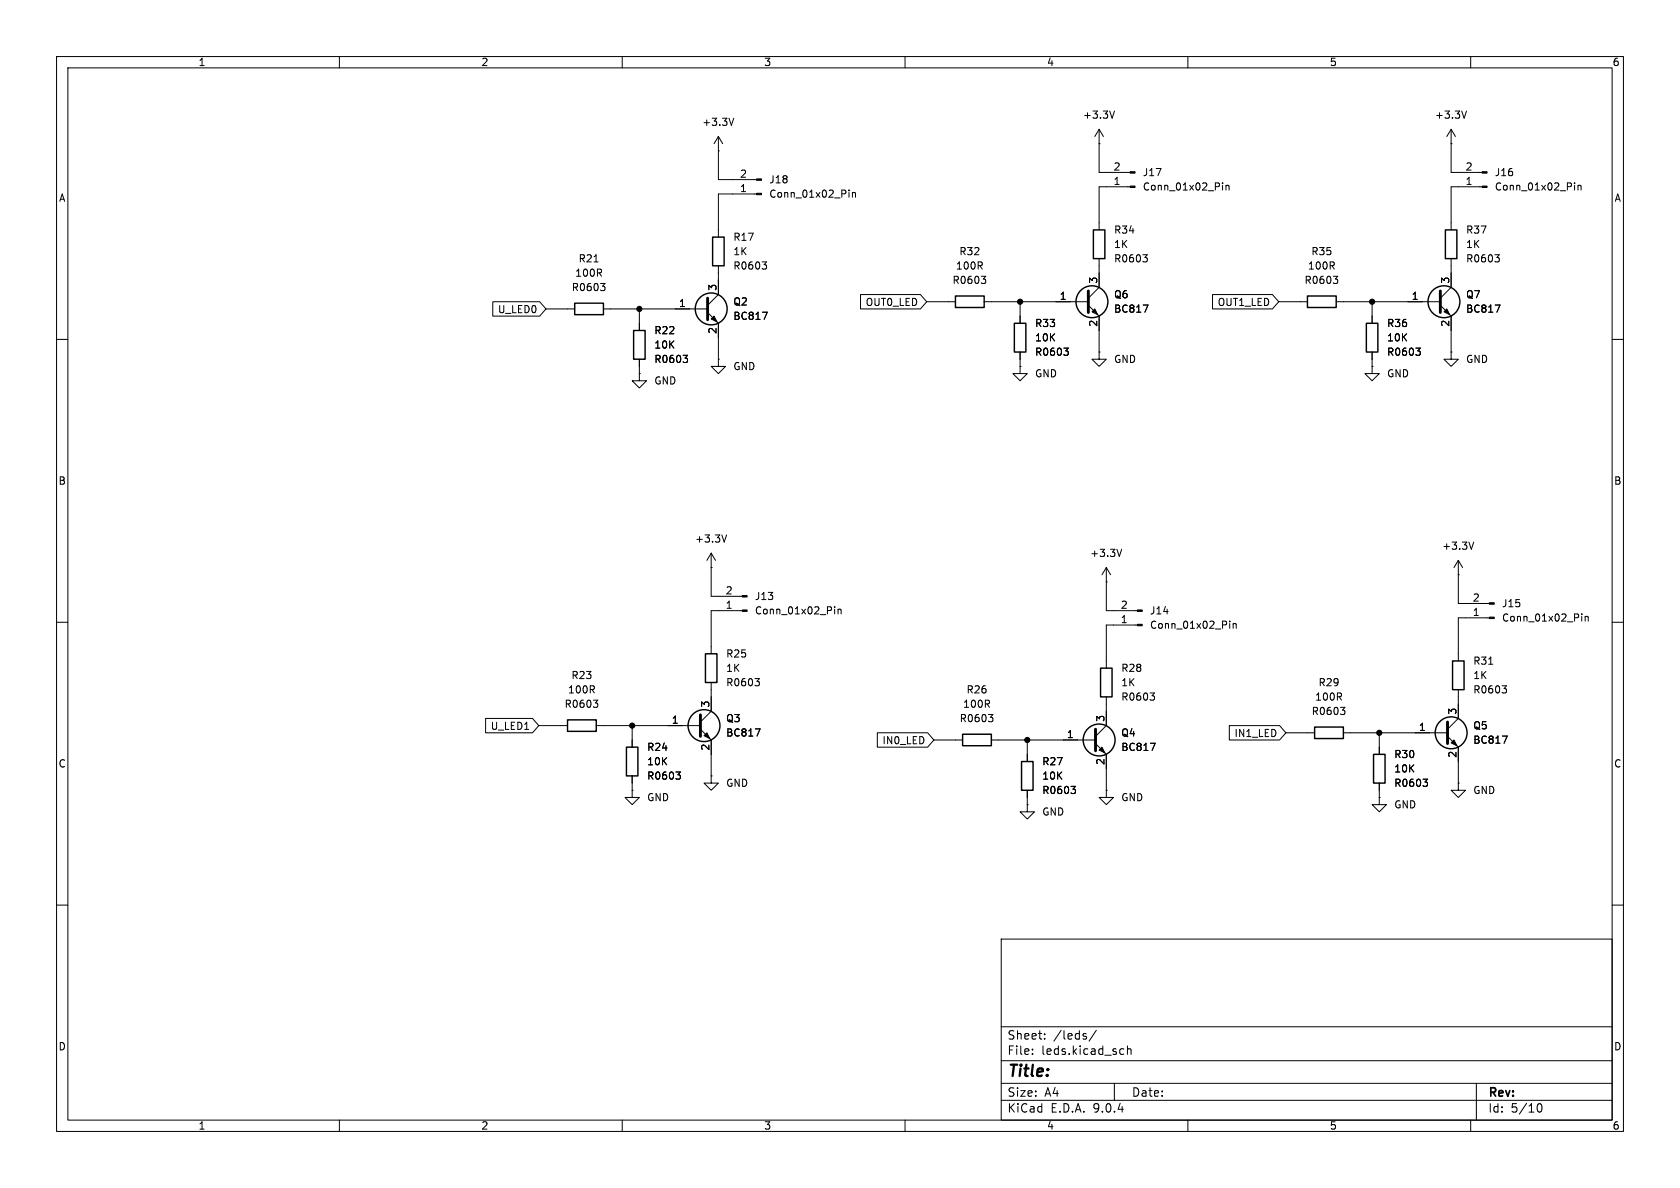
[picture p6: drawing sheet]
<svg xmlns="http://www.w3.org/2000/svg" width="297mm" height="210mm" viewBox="0 0 297 210" stroke-linecap="round" stroke-linejoin="round" font-family="sans-serif">
<g fill="none" stroke="#000" stroke-width=".18">
<path d="M10 10h277v190h-277zM12 12h273v186h-273zM60 10v2M110 10v2M160 10v2M197 19.6l-.4 1.3M210 10v2M259.3 19.6l-.5 1.3M260 10v2M127 26.7h.1M127 24.1v7.7h6.8M127 24.1l-.8 1.3"/>
<path d="M127 24.1l.8 1.3M129.7 20.9l-.4 1.3M133.8 34.3h-6.8v7.6M150.1 33.6v.1M150.1 34v.9M150.7 34v.9M150.7 34.1l.2-.1 .3 .1v.8M194.3 25.4h.1M194.3 22.9v7.6h5.5M194.3 22.9l-.8 1.2M194.3 22.9l.8 1.2M199.8 33h-5.5v7.6"/>
<path d="M216.1 32.3v.2M216.1 32.8v.8M216.7 32.9l.2-.1h.3l.1 .8M216.7 32.8v.8M256.5 25.4h.1M256.5 22.9l-.7 1.2M256.5 22.9l.8 1.2M256.5 22.9v7.6h5.5M262 33h-5.5v7.6M278.4 32.3v.2M278.4 32.8v.8M279 32.8v.8"/>
<path d="M279 32.9l.1-.1h.4v.8M87.1 53.3h8.3l1.1 1.3-1.1 1.3h-8.3zM96.5 54.6h5.1M105 46.3h.7M106.2 50.1h.8l-.5 .5M106.7 54.6h18.4M106.7 50.6l.3 .2v.3l-.3 .3M113 54.6v3.8M125.1 55.2l1.9 2v6.3M127 47v5.1l-1.9 1.9M134.7 46.3h.8l-.4 .5M134.8 55.2h.8l-.5 1.3"/>
<path d="M135.3 46.8l.2 .2v.3l-.2 .3M152.1 52.1h10.6l1.1 1.2-1.1 1.3h-10.6zM163.8 53.3h5.1M173.5 48.8h.8l-.5 .5M174 53.3h18.4M174 49.3l.3 .3v.3l-.3 .2M180.3 53.3v3.9M192.4 54l1.9 1.9v6.3M194.3 45.7v5.1l-1.9 1.9M202 45h.8l-.4 .5M202.1 53.9h.8l-.5 1.3M202.6 45.5l.2 .3v.3l-.2 .2"/>
<path d="M214.4 52.1h10.5l1.2 1.2-1.2 1.3h-10.5zM226.1 53.3h5M235.7 48.8h.8l-.4 .5M236.2 53.3h18.4M236.3 49.3l.2 .3v.3l-.2 .2M242.6 53.3v3.9M254.6 54l1.9 1.9v6.3M256.5 45.7v5.1l-1.9 1.9M264.3 45h.8l-.5 .5M264.3 53.9h.9l-.6 1.3M264.8 45.5l.3 .3v.3l-.3 .2M10 60h2"/>
<path d="M113 66v1.3h1.3l-1.3 1.3-1.2-1.3h1.2M113 66h.1M113 63.5v2.5M120.8 62.8h.7l-.4 .5M121.3 63.3l.2 .2v.3l-.2 .3M127 63.5v1.3h1.3l-1.3 1.2-1.3-1.2h1.3M127 63.5h.1M180.3 64.8v1.2h1.3l-1.3 1.3-1.2-1.3h1.2M180.3 64.8h.1M180.3 62.2v2.6M188.1 61.5h.8l-.5 .5M188.6 62l.3 .3v.3l-.3 .2"/>
<path d="M194.3 62.2v1.3h1.3l-1.3 1.3-1.3-1.3h1.3M194.3 62.2h.1M242.6 64.8v1.2h1.2l-1.2 1.3-1.3-1.3h1.3M242.6 64.8h.1M242.6 62.2v2.6M250.3 61.5h.8l-.4 .5M250.8 62l.3 .3v.3l-.3 .2M256.5 62.2v1.3h1.3l-1.3 1.3-1.2-1.3h1.2M256.5 62.2h.1M285 60h2M125.7 97.8v7.6h5.5M125.7 97.8l-.7 1.3"/>
<path d="M125.7 97.8l.8 1.3M128.5 94.6l-.5 1.2M198.3 97.1l-.4 1.3M257.8 99.1v7.6h5.5M257.8 99.1l-.8 1.2M257.8 99.1l.8 1.2M260.5 95.8l-.4 1.3M10 110h2M125.7 100.3h.1M131.2 108h-5.5v7.6M133.5 120h.7l-.4 .4M147.6 107.3v.1"/>
<path d="M147.6 107.7v.8M148.2 107.7v.8M148.2 107.8l.1-.1h.3l.1 .8M195.6 102.9h.1M195.6 100.3v7.7h5.5M195.6 100.3l-.8 1.3M195.6 100.3l.7 1.3M201.1 110.5h-5.5v7.6M217.4 109.8v.1M217.4 110.2v.9M218 110.2v.9M218 110.3l.2-.1 .3 .1 .1 .8"/>
<path d="M257.8 101.6h.1M263.2 117.4h.7M263.3 109.2h-5.5v7.6M279.6 108.5v.2M279.6 109v.8M280.2 109v.8M280.2 109.1l.2-.1h.3l.1 .8M285 110h2M85.8 127h8.3l1.1 1.3-1.1 1.2h-8.3zM95.2 128.3h5.1M104.9 123.8h.8l-.4 .5M105.4 128.3h18.4"/>
<path d="M105.4 124.3l.3 .2v.3l-.3 .2M111.8 139.7v1.3h1.2l-1.2 1.2-1.3-1.2h1.3M111.8 139.7h.1M111.8 128.3v3.8M111.8 137.2v2.5M119.5 136.5h.8l-.4 .5M120 137l.3 .2v.3l-.3 .2M123.8 128.9l1.9 1.9v6.4M125.7 137.2v1.2h1.3l-1.3 1.3-1.2-1.3h1.2M125.7 137.2h.1M125.7 120.7v5l-1.9 1.9M133.5 128.8h.9l-.6 1.3"/>
<path d="M134 120.4l.2 .3v.3l-.2 .2M155.1 129.5h8.9l1.1 1.3-1.1 1.3h-8.9zM165.1 130.8h5.1M174.7 126.3h.8l-.4 .5M175.3 130.8h18.4M175.3 126.8l.2 .2v.3l-.2 .3M181.6 130.8v3.8M181.6 139.7v2.5M189.3 139h.8l-.4 .5M189.9 139.5l.2 .2v.3l-.2 .3M193.7 131.4l1.9 2v6.3M195.6 139.7v1.3h1.2l-1.2 1.2-1.3-1.2h1.3"/>
<path d="M195.6 139.7h.1M195.6 123.2v5.1l-1.9 1.9M203.3 122.5h.8l-.4 .5M203.4 131.4h.8l-.5 1.3M203.9 123l.2 .2v.3l-.2 .3M217.3 128.3h8.9l1.1 1.2-1.1 1.3h-8.9zM227.3 129.5h5.1M237 125h.8l-.5 .5M237.5 129.5h18.4M237.5 125.5l.3 .3v.3l-.3 .2M243.8 129.5v3.9M243.8 138.4v2.6"/>
<path d="M251.6 137.7h.8l-.5 .5M252.1 138.2l.3 .3v.3l-.3 .2M255.9 130.2l1.9 1.9v6.3M257.8 138.4v1.3h1.3l-1.3 1.3-1.3-1.3h1.3M257.8 138.4h.1M257.8 121.9v5.1l-1.9 1.9M265.5 121.2h.8l-.4 .5M265.6 130.1h.8l-.5 1.3M266.1 121.7l.2 .3v.3l-.2 .2M181.6 142.2v1.3h1.3l-1.3 1.3-1.3-1.3h1.3M181.6 142.2h.1M243.8 141v1.2h1.3l-1.3 1.3-1.2-1.3h1.2"/>
<path d="M243.8 141h.1M10 160h2M177 166h108v32h-108zM285 160h2M60 198v2M110 198v2M160 198v2M177 194.5h108M177 191.5h108M177 187.5h108M177 181.5h108M182.5 186.3v.1"/>
<path d="M182.5 185.5v.1M184.7 183.6v.1M184.7 182.8v.1M191.9 183.2l.2 .2-.2 .3M191.9 182.7l.1 .1M193.8 182.1l-1.3 2M197 191.5v3M198.2 185.4l.5 .1M198.7 186.3l-.5 .1M199.3 185.5l.2-.1 .4 .1 .1 .9M199.3 184.9v1.5M210 198v2"/>
<path d="M260 198v2M261 191.5v6.5M271.7 195.7l.2-.5 .2-.1a.81 .81 0 0 1 .6 .6 .81 .81 0 0 1-.3 .8h-.4l-.3-.5"/>
</g>
<g fill="none" stroke="#000" stroke-width=".25">
<path d="M101.6 53.6h5.1v2h-5.1zM112 58.4h2v5.1h-2zM126 41.9h2v5.1h-2zM168.9 52.3h5.1v2.1h-5.1zM179.3 57.2h2.1v5h-2.1zM193.3 40.6h2v5.1h-2zM231.1 52.3h5.1v2.1h-5.1zM241.6 57.2h2v5h-2zM255.5 40.6h2.1v5.1h-2.1zM124.7 115.6h2v5.1h-2zM194.6 118.1h2v5.1h-2zM256.8 116.8h2v5.1h-2z"/>
<path d="M100.3 127.3h5.1v2h-5.1zM110.7 132.1h2.1v5.1h-2.1zM170.2 129.8h5.1v2h-5.1zM180.6 134.6h2v5.1h-2zM232.4 128.5h5.1v2.1h-5.1zM242.8 133.4h2.1v5h-2.1z"/>
<circle cx="125.7" cy="54.6" r="2.82"/>
<circle cx="193" cy="53.3" r="2.82"/>
<circle cx="255.3" cy="53.3" r="2.82"/>
<circle cx="124.5" cy="128.3" r="2.82"/>
<circle cx="194.3" cy="130.8" r="2.82"/>
<circle cx="256.5" cy="129.5" r="2.82"/>
</g>
<g fill="#000" stroke="#000" stroke-width=".18">
<path d="M133.8 34.2h.8v.2h-.8zM133.8 31.6h.8v.3h-.8zM199.8 32.9h.9v.2h-.9zM199.8 30.4h.9v.2h-.9zM262 32.9h.9v.2h-.9zM262 30.4h.9v.2h-.9zM125.7 56.4l.5-.5 .5 1zM193 55.1l.5-.5 .6 1zM255.3 55.1l.5-.5 .5 1zM131.2 107.8h.9v.3h-.9zM131.2 105.3h.9v.2h-.9zM201.1 110.4h.8v.2h-.8z"/>
<path d="M201.1 107.8h.8v.3h-.8zM263.3 109.1h.9v.2h-.9zM263.3 106.6h.9v.2h-.9zM125 129.5l.5 1.1-1-.6zM194.3 132.6l.5-.5 .5 1zM256.5 131.3l.5-.5 .6 1z"/>
<circle cx="113" cy="54.6" r=".46"/>
<circle cx="180.3" cy="53.3" r=".46"/>
<circle cx="242.6" cy="53.3" r=".46"/>
<circle cx="111.8" cy="128.3" r=".46"/>
<circle cx="181.6" cy="130.8" r=".46"/>
<circle cx="243.8" cy="129.5" r=".46"/>
</g>
<path d="M125.1 52.7v3.8M192.4 51.4v3.8M254.6 51.4v3.8M123.8 126.4v3.8M193.7 128.9v3.8M255.9 127.6v3.8" fill="none" stroke="#000" stroke-width=".51"/>
<text font-size="2.8" x="178" y="190.9">Title:</text>
<g font-size="2.1">
<text x="178" y="184">Sheet:</text>
<text x="186.2" y="184">/leds/</text>
<text x="178" y="186.7">File:</text>
<text x="184.1" y="186.7">leds.kicad_sch</text>
<text x="178" y="196.9">KiCad</text>
<text x="178" y="194.1">Size:</text>
<text x="184.7" y="194.1">A4</text>
<text x="185.7" y="196.9">E.D.A.</text>
<text x="193.3" y="196.9">9.0.4</text>
<text x="200" y="194.1">Date:</text>
<text x="263" y="194.3">Rev:</text>
<text x="263" y="196.9">Id:</text>
<text x="267.1" y="196.9">5/10</text>
</g>
<g font-size="1.8">
<text x="35" y="11.9">1</text>
<text x="85" y="11.9">2</text>
<text x="135" y="11.9">3</text>
<text x="185" y="11.9">4</text>
<text x="235" y="11.9">5</text>
<text x="285" y="11.9">6</text>
<text x="124.1" y="22.5">+3.3V</text>
<text x="191.4" y="21.2">+3.3V</text>
<text x="253.6" y="21.2">+3.3V</text>
<text x="10.3" y="35.9">A</text>
<text x="130.7" y="34">1</text>
<text x="130.7" y="31.5">2</text>
<text x="135.9" y="35.2">Conn_01x02_Pin</text>
<text x="135.9" y="32.6">J18</text>
<text x="196.8" y="32.8">1</text>
<text x="196.8" y="30.2">2</text>
<text x="201.9" y="33.9">Conn_01x02_Pin</text>
<text x="201.9" y="31.3">J17</text>
<text x="259" y="32.8">1</text>
<text x="259" y="30.2">2</text>
<text x="264.2" y="33.9">Conn_01x02_Pin</text>
<text x="264.2" y="31.3">J16</text>
<text x="285.3" y="35.9">A</text>
<text x="196.9" y="41.5">R34</text>
<text x="259.1" y="41.5">R37</text>
<text x="102.2" y="46.6">R21</text>
<text x="129.5" y="45.3">1K</text>
<text x="129.5" y="42.8">R17</text>
<text x="129.5" y="47.9">R0603</text>
<text x="168.9" y="47.9">100R</text>
<text x="169.5" y="45.3">R32</text>
<text x="196.9" y="44">1K</text>
<text x="196.9" y="46.6">R0603</text>
<text x="231.1" y="47.9">100R</text>
<text x="231.7" y="45.3">R35</text>
<text x="259.1" y="44">1K</text>
<text x="259.1" y="46.6">R0603</text>
<text x="101" y="51.7">R0603</text>
<text x="101.6" y="49.1">100R</text>
<text x="126.7" y="51.5" transform="rotate(-90 126.7 51.5)">3</text>
<text x="168.3" y="50.4">R0603</text>
<text x="187.3" y="53.1">1</text>
<text x="194.1" y="50.2" transform="rotate(-90 194.1 50.2)">3</text>
<text x="196.9" y="52.9">Q6</text>
<text x="230.5" y="50.4">R0603</text>
<text x="249.5" y="53.1">1</text>
<text x="256.3" y="50.2" transform="rotate(-90 256.3 50.2)">3</text>
<text x="259.1" y="52.9">Q7</text>
<text x="87.9" y="55.6">U_LED0</text>
<text x="115.6" y="59.3">R22</text>
<text x="119.9" y="54.4">1</text>
<text x="126.7" y="59.1" transform="rotate(-90 126.7 59.1)">2</text>
<text x="129.5" y="56.7">BC817</text>
<text x="129.5" y="54.2">Q2</text>
<text x="152.9" y="54.3">OUT0_LED</text>
<text x="182.9" y="58">R33</text>
<text x="194.1" y="57.9" transform="rotate(-90 194.1 57.9)">2</text>
<text x="196.9" y="55.5">BC817</text>
<text x="215.2" y="54.3">OUT1_LED</text>
<text x="245.1" y="58">R36</text>
<text x="256.3" y="57.9" transform="rotate(-90 256.3 57.9)">2</text>
<text x="259.1" y="55.5">BC817</text>
<text x="115.6" y="61.8">10K</text>
<text x="115.6" y="64.4">R0603</text>
<text x="129.5" y="65.6">GND</text>
<text x="182.9" y="60.6">10K</text>
<text x="182.9" y="63.1">R0603</text>
<text x="196.9" y="64.4">GND</text>
<text x="245.1" y="60.6">10K</text>
<text x="245.1" y="63.1">R0603</text>
<text x="259.1" y="64.4">GND</text>
<text x="115.6" y="68.2">GND</text>
<text x="182.9" y="66.9">GND</text>
<text x="245.1" y="66.9">GND</text>
<text x="10.3" y="85.9">B</text>
<text x="285.3" y="85.9">B</text>
<text x="122.8" y="96.1">+3.3V</text>
<text x="192.6" y="98.7">+3.3V</text>
<text x="254.9" y="97.4">+3.3V</text>
<text x="128.2" y="107.7">1</text>
<text x="128.2" y="105.2">2</text>
<text x="133.4" y="106.3">J13</text>
<text x="198" y="107.7">2</text>
<text x="260.3" y="106.4">2</text>
<text x="265.4" y="107.5">J15</text>
<text x="133.4" y="108.8">Conn_01x02_Pin</text>
<text x="198" y="110.2">1</text>
<text x="203.2" y="111.4">Conn_01x02_Pin</text>
<text x="203.2" y="108.8">J14</text>
<text x="260.3" y="109">1</text>
<text x="265.4" y="110.1">Conn_01x02_Pin</text>
<text x="128.3" y="119">1K</text>
<text x="128.3" y="116.4">R25</text>
<text x="198.1" y="119">R28</text>
<text x="260.4" y="117.7">R31</text>
<text x="99.7" y="125.3">R0603</text>
<text x="100.3" y="122.8">100R</text>
<text x="100.9" y="120.2">R23</text>
<text x="125.5" y="125.2" transform="rotate(-90 125.5 125.2)">3</text>
<text x="128.3" y="121.5">R0603</text>
<text x="170.2" y="125.3">100R</text>
<text x="170.8" y="122.8">R26</text>
<text x="198.1" y="121.5">1K</text>
<text x="198.1" y="124.1">R0603</text>
<text x="232.4" y="124.1">100R</text>
<text x="233" y="121.5">R29</text>
<text x="260.4" y="120.2">1K</text>
<text x="260.4" y="122.8">R0603</text>
<text x="86.7" y="129.2">U_LED1</text>
<text x="118.7" y="128">1</text>
<text x="128.3" y="130.4">BC817</text>
<text x="128.3" y="127.9">Q3</text>
<text x="155.9" y="131.8">IN0_LED</text>
<text x="169.6" y="127.9">R0603</text>
<text x="188.5" y="130.6">1</text>
<text x="195.3" y="127.7" transform="rotate(-90 195.3 127.7)">3</text>
<text x="198.1" y="130.4">Q4</text>
<text x="218.1" y="130.5">IN1_LED</text>
<text x="231.8" y="126.6">R0603</text>
<text x="250.8" y="129.3">1</text>
<text x="257.6" y="126.4" transform="rotate(-90 257.6 126.4)">3</text>
<text x="260.4" y="131.7">BC817</text>
<text x="260.4" y="129.1">Q5</text>
<text x="10.3" y="135.9">C</text>
<text x="114.3" y="132.9">R24</text>
<text x="114.3" y="135.5">10K</text>
<text x="125.5" y="132.8" transform="rotate(-90 125.5 132.8)">2</text>
<text x="184.2" y="135.5">R27</text>
<text x="195.3" y="135.3" transform="rotate(-90 195.3 135.3)">2</text>
<text x="198.1" y="132.9">BC817</text>
<text x="246.4" y="134.2">R30</text>
<text x="246.4" y="136.8">10K</text>
<text x="257.6" y="134.1" transform="rotate(-90 257.6 134.1)">2</text>
<text x="285.3" y="135.9">C</text>
<text x="114.3" y="141.8">GND</text>
<text x="114.3" y="138">R0603</text>
<text x="128.3" y="139.3">GND</text>
<text x="184.2" y="138">10K</text>
<text x="184.2" y="140.6">R0603</text>
<text x="198.1" y="141.8">GND</text>
<text x="246.4" y="143.1">GND</text>
<text x="246.4" y="139.3">R0603</text>
<text x="260.4" y="140.6">GND</text>
<text x="184.2" y="144.4">GND</text>
<text x="10.3" y="185.9">D</text>
<text x="285.3" y="185.9">D</text>
<text x="35" y="199.9">1</text>
<text x="85" y="199.9">2</text>
<text x="135" y="199.9">3</text>
<text x="185" y="199.9">4</text>
<text x="235" y="199.9">5</text>
<text x="285" y="199.9">6</text>
</g>
</svg>
